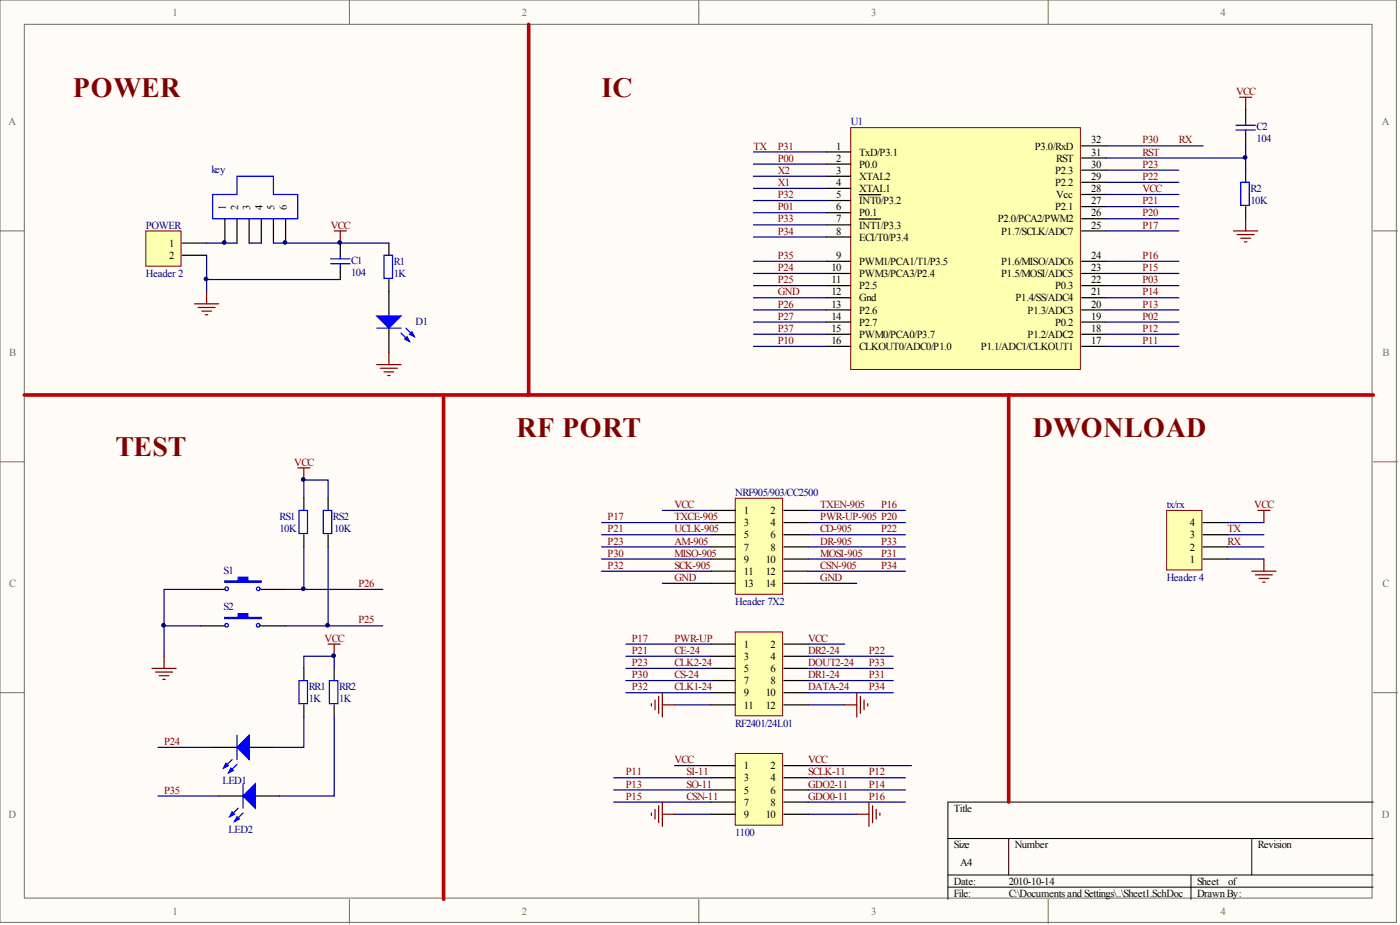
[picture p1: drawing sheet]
<svg xmlns="http://www.w3.org/2000/svg" width="292mm" height="193mm" viewBox="0 0 292 193" stroke-linecap="round" stroke-linejoin="round" font-family="sans-serif">
<g fill="#fffcf8" stroke="#716f64" stroke-width=".21">
<path d="M0 0h291.3v192.4h-291.3z"/>
<path d="M5.1 5.1h281.2v182.3h-281.2z"/>
</g>
<path d="M72.9 0v5.1M145.8 0v5.1M218.7 0v5.1M0 48.2h5.1M286.5 48.2h5.1M0 96.3h5.1M286.5 96.3h5.1M0 144.5h5.1M286.5 144.5h5.1M72.9 187.6v5.1M145.8 187.6v5.1M218.7 187.6v5.1" fill="none" stroke="#716f64" stroke-width=".21"/>
<path d="M197.8 174.9h88.7M210.5 174.9v7.6M261.2 174.9v7.6M286.5 167.3h-88.7v20.3M197.8 182.5h88.7M197.8 185.1h88.7M248.5 182.5v5.1" fill="none" stroke="#000" stroke-width=".21"/>
<path d="M30.4 48.2h7.4v7.3h-7.4z" fill="#ffffb0" stroke="#800000" stroke-width=".21"/>
<path d="M38 50.7h5.1M38 53.2h5.1" fill="none" stroke="#000" stroke-width=".25"/>
<path d="M43.1 53.2v7.7" fill="none" stroke="#000080" stroke-width=".25"/>
<path d="M69.7 48.2h2.6M71 48.2v2.5M40.6 63.4h5M41.3 64.1h3.6M42.1 64.9h2M42.9 65.7h.5M43.1 60.9v2.5" fill="none" stroke="#800000" stroke-width=".25"/>
<path d="M153.4 131.8h9.9v17.5h-9.9z" fill="#ffffb0" stroke="#800000" stroke-width=".21"/>
<path d="M148.3 134.4h5.1M148.3 136.9h5.1M148.3 139.4h5.1M163.5 134.4h5.1M163.5 136.9h5.1M163.5 139.4h5.1M148.3 142h5.1M148.3 144.5h5.1M148.3 147h5.1M163.5 142h5.1M163.5 144.5h5.1M163.5 147h5.1" fill="none" stroke="#000" stroke-width=".25"/>
<path d="M130.6 134.4h17.7M130.6 136.9h17.7M130.6 139.4h17.7M168.6 134.4h7.6M168.6 136.9h17.8M168.6 139.4h17.8M130.6 142h17.7M130.6 144.5h17.7M140.7 147h7.6M168.6 142h17.8M168.6 144.5h17.8M168.6 147h7.6" fill="none" stroke="#000080" stroke-width=".25"/>
<path d="M135.9 146.8v.5M136.7 146v2.1M137.4 145.3v3.5M138.2 147h2.5M138.2 144.5v5.1M176.2 147h2.6M178.8 144.5v5.1M179.5 145.3v3.5M180.3 146v2.1M181 146.8v.5" fill="none" stroke="#800000" stroke-width=".25"/>
<path d="M153.4 157.2h9.9v14.9h-9.9z" fill="#ffffb0" stroke="#800000" stroke-width=".21"/>
<path d="M148.3 159.7h5.1M163.5 159.7h5.1M148.3 162.3h5.1M148.3 164.8h5.1M148.3 167.3h5.1M148.3 169.9h5.1M163.5 162.3h5.1M163.5 164.8h5.1M163.5 167.3h5.1M163.5 169.9h5.1" fill="none" stroke="#000" stroke-width=".25"/>
<g fill="none" stroke="#000080" stroke-width=".25">
<path d="M125.5 109h22.8M125.5 111.6h22.8M125.5 114.1h22.8M125.5 116.6h22.8M125.5 119.2h22.8M138.2 106.5h10.1M168.6 109h20.3M168.6 111.6h20.3M168.6 114.1h20.3M168.6 116.6h20.3M168.6 119.2h20.3M168.6 106.5h20.3"/>
<path d="M138.2 121.7h10.1M168.6 121.7h10.2M140.7 159.7h7.6M168.6 159.7h21.6M128 162.3h20.3M128 164.8h20.3M128 167.3h20.3M140.7 169.9h7.6M168.6 162.3h20.3M168.6 164.8h20.3M168.6 167.3h20.3M168.6 169.9h10.2"/>
</g>
<path d="M135.9 169.6v.5M136.7 168.8v2.1M137.4 168.1v3.5M138.2 167.3v5.1M138.2 169.9h2.5M178.8 169.9h2.5M181.3 167.3v5.1M182.1 168.1v3.5M182.8 168.8v2.1M183.6 169.6v.5" fill="none" stroke="#800000" stroke-width=".25"/>
<path d="M153.4 103.9h9.9v20.1h-9.9z" fill="#ffffb0" stroke="#800000" stroke-width=".21"/>
<g fill="none" stroke="#000" stroke-width=".25">
<path d="M63.4 103.9v2.6M63.4 111.6v2.5M68.5 103.9v2.6M68.5 111.6v2.5M148.3 106.5h5.1M148.3 109h5.1M148.3 111.6h5.1M148.3 114.1h5.1M148.3 116.6h5.1M148.3 119.2h5.1M163.5 106.5h5.1M163.5 109h5.1"/>
<path d="M163.5 111.6h5.1M163.5 114.1h5.1M163.5 116.6h5.1M163.5 119.2h5.1M41.8 123h5.1M41.8 130.6h5.1M54.5 123h5.1M54.5 130.6h5.1M63.4 139.4v2.6M69.7 139.4v2.6M148.3 121.7h5.1M163.5 121.7h5.1"/>
<path d="M44.4 155.9h5M52 155.9h5.1M63.4 147v2.6M69.7 147v2.6M45.6 166.1h5.1M53.2 166.1h5.1"/>
</g>
<g fill="#00f" stroke="#00f" stroke-width=".25">
<path d="M49.4 155.9l2.6-2.5v5.1z"/>
<path d="M47.2 159.2l.5 .5-1 .5z"/>
<path d="M48.2 160.2l.5 .5-1 .5z"/>
<path d="M50.7 166.1l2.5-2.6v5.1z"/>
<path d="M48.4 169.4l.5 .5-1 .5z"/>
<path d="M49.4 170.4l.6 .5-1.1 .5z"/>
<path d="M46.9 121.2h2.8v-.8h2v.8h2.8v.2h-7.6z" fill-rule="evenodd"/>
<path d="M46.9 128.8h2.8v-.8h2v.8h2.8v.2h-7.6z" fill-rule="evenodd"/>
</g>
<g fill="none" stroke="#00f" stroke-width=".25">
<path d="M62.4 106.5h1.8v4.8h-1.8zM67.4 106.5h1.8v4.8h-1.8zM48.4 158.5l-1.7 1.7M49.4 159.5l-1.7 1.7M49.4 153.4v5.1M62.4 142h1.8v4.8h-1.8zM68.7 142h1.8v4.8h-1.8zM49.7 168.6l-1.8 1.8M50.7 169.6l-1.8 1.8M50.7 163.5v5.1"/>
<circle cx="47.3" cy="122.8" r=".38"/>
<circle cx="47.3" cy="130.4" r=".38"/>
<circle cx="53.9" cy="122.8" r=".38"/>
<circle cx="53.9" cy="130.4" r=".38"/>
</g>
<path d="M63.4 114.1v8.9h-3.8M63.4 103.9v-3.8h5.1v3.8M68.5 114.1v16.5M34.2 130.6v6.3M41.8 123h-7.6v7.6h7.6M59.6 130.6h20.3M63.4 139.4v-2.5h6.3v2.5M63.4 123h16.5M33 155.9h11.4M63.4 149.6v6.3h-6.3M69.7 149.6v16.5h-11.4M33 166.1h12.6" fill="none" stroke="#000080" stroke-width=".25"/>
<path d="M62.1 97.6h2.6M63.4 97.6v2.5M31.7 139.4h5.1M34.2 136.9v2.5M68.5 134.4h2.5M69.7 134.4v2.5M32.5 140.2h3.5M33.2 141h2M34 141.7h.5" fill="none" stroke="#800000" stroke-width=".25"/>
<path d="M177.5 26.6h47.9v50.5h-47.9z" fill="#ffffb0" stroke="#800000" stroke-width=".21"/>
<g fill="none" stroke="#000" stroke-width=".25">
<path d="M172.4 31.7h5.1M172.4 34.2h5.1M172.4 36.8h5.1M172.4 39.3h5.1M225.7 38h5M225.7 35.5h5M225.7 33h5M225.7 30.4h5M259.9 22.8v2.6M259.9 27.9v2.5M259.9 35.5v2.5M46.9 45.6v5.1"/>
<path d="M49.4 45.6v5.1M52 45.6v5.1M54.5 45.6v5.1M57.1 45.6v5.1M59.6 45.6v5.1M71 50.7v2.5M71 55.8v2.5M81.1 50.7v2.5M81.1 58.3v7.6M172.4 41.8h5.1M172.4 44.4h5.1M172.4 46.9h5.1"/>
<path d="M172.4 49.4h5.1M172.4 54.5h5.1M172.4 57h5.1M172.4 59.6h5.1M179.3 40.6h4.5M179.3 45.7h4.5M225.7 54.5h5M225.7 57h5M225.7 59.6h5M225.7 48.2h5M225.7 45.6h5M225.7 43.1h5"/>
<path d="M225.7 40.6h5M259.9 43.1v2.5M81.1 68.5v5M172.4 62.1h5.1M172.4 64.7h5.1M172.4 67.2h5.1M172.4 69.7h5.1M172.4 72.3h5.1M225.7 62.1h5M225.7 64.7h5M225.7 67.2h5M225.7 69.7h5"/>
<path d="M225.7 72.3h5"/>
</g>
<g fill="none" stroke="#000080" stroke-width=".25">
<path d="M157.2 31.7h15.2M157.2 34.2h15.2M157.2 39.3h15.2M157.2 36.8h15.2M230.7 30.4h20.3M230.7 35.5h15.3M230.7 38h15.3M259.9 30.4v2.6h-29.2M259.9 33v2.5M43.1 58.3h27.9M43.1 50.7h6.3M52 50.7h2.5"/>
<path d="M57.1 50.7h24M157.2 41.8h15.2M157.2 44.4h15.2M157.2 46.9h15.2M157.2 49.4h15.2M157.2 54.5h15.2M157.2 57h15.2M157.2 59.6h15.2M230.7 54.5h15.3M230.7 57h15.3M230.7 59.6h15.3M230.7 40.6h15.3"/>
<path d="M230.7 43.1h15.3M230.7 45.6h15.3M230.7 48.2h15.3M157.2 62.1h15.2M157.2 64.7h15.2M157.2 67.2h15.2M157.2 69.7h15.2M157.2 72.3h15.2M230.7 62.1h15.3M230.7 64.7h15.3M230.7 67.2h15.3M230.7 69.7h15.3"/>
<path d="M230.7 72.3h15.3M256.1 111.6h7.6M256.1 114.1h7.6M256.1 116.6h7.6"/>
</g>
<g fill="none" stroke="#800000" stroke-width=".25">
<path d="M258.6 20.3h2.6M259.9 20.3v2.5M257.4 48.2h5M258.1 48.9h3.6M258.9 49.7h2M259.6 50.5h.6M259.9 45.6v2.6M78.6 76.1h5.1M79.4 76.8h3.5M80.1 77.6h2.1M80.9 78.3h.5M81.1 73.5v2.6"/>
<path d="M261.2 119.2h5M261.9 119.9h3.6M263.7 116.6v2.6M262.7 120.7h2M263.4 121.4h.6"/>
</g>
<g fill="none" stroke="#00f" stroke-width=".25">
<path d="M257.9 26.1h4M257.9 27.1h4M258.9 38h1.8v4.9h-1.8zM259.9 25.4v.7M259.9 27.1v.8M44.4 40.6h5v-3.8h7.7v3.8h5v5h-17.7zM69 54h4M69 55h4M71 53.2v.8M71 55v.8M80.1 53.2h1.8v4.9h-1.8zM78.6 68.5h5.1"/>
<path d="M83.7 69.5l1.7 1.7M84.7 68.5l1.8 1.7"/>
</g>
<g fill="#00f" stroke="#00f" stroke-width=".25">
<path d="M78.6 65.9h5.1l-2.6 2.6z"/>
<path d="M84.4 70.7l.5-.5 .5 1z"/>
<path d="M85.4 69.7l.6-.5 .5 1z"/>
</g>
<path d="M110.3 5.1v77.3h176.2M5.1 82.4h105.2M92.5 82.4v105.2M210.5 82.4v84.9" fill="none" stroke="#bf0000" stroke-width=".76"/>
<path d="M243.4 106.5h7.4v12.4h-7.4z" fill="#ffffb0" stroke="#800000" stroke-width=".21"/>
<path d="M251 116.6h5.1M251 114.1h5.1M251 111.6h5.1M251 109h5.1" fill="none" stroke="#000" stroke-width=".25"/>
<path d="M256.1 109h7.6" fill="none" stroke="#000080" stroke-width=".25"/>
<path d="M262.4 106.5h2.6M263.7 106.5v2.5" fill="none" stroke="#800000" stroke-width=".25"/>
<g fill="#000080" stroke="#000080" stroke-width=".21">
<circle cx="34.1" cy="130.4" r=".38"/>
<circle cx="43" cy="58.2" r=".38"/>
<circle cx="46.8" cy="50.6" r=".38"/>
<circle cx="59.5" cy="50.6" r=".38"/>
<circle cx="63.3" cy="122.8" r=".38"/>
<circle cx="63.3" cy="100" r=".38"/>
<circle cx="68.3" cy="130.4" r=".38"/>
<circle cx="69.6" cy="136.8" r=".38"/>
<circle cx="70.9" cy="50.6" r=".38"/>
<circle cx="259.8" cy="32.8" r=".38"/>
</g>
<g font-size="5.8" fill="#800000">
<text x="15.2" y="20.3">POWER</text>
<text x="125.5" y="20.3">IC</text>
<text x="24.1" y="95">TEST</text>
<text x="107.8" y="91.2">RF PORT</text>
<text x="215.5" y="91.2">DWONLOAD</text>
</g>
<g font-size="2.2" fill="#716f64">
<text x="36" y="3.3">1</text>
<text x="108.9" y="3.3">2</text>
<text x="181.8" y="3.3">3</text>
<text x="254.7" y="3.3">4</text>
<text x="1.8" y="26.1">A</text>
<text x="288.3" y="26.1">A</text>
<text x="1.9" y="74.2">B</text>
<text x="288.4" y="74.2">B</text>
<text x="1.9" y="122.4">C</text>
<text x="288.4" y="122.4">C</text>
<text x="1.8" y="170.6">D</text>
<text x="288.3" y="170.6">D</text>
<text x="36" y="190.9">1</text>
<text x="108.9" y="190.9">2</text>
<text x="181.8" y="190.9">3</text>
<text x="254.7" y="190.9">4</text>
</g>
<g font-size="2.2" fill="#800000">
<text x="257.9" y="19.8">VCC</text>
<text x="238.3" y="29.9">P30</text>
<text x="246" y="29.9">RX</text>
<text x="157.2" y="31.2">TX</text>
<text x="162.3" y="31.2">P31</text>
<text x="162.3" y="33.7">P00</text>
<text x="238.3" y="35">P23</text>
<text x="238.3" y="32.5">RST</text>
<text x="162.3" y="38.8">X1</text>
<text x="162.3" y="36.3">X2</text>
<text x="162.3" y="41.3">P32</text>
<text x="238.3" y="37.5">P22</text>
<text x="238.3" y="40.1">VCC</text>
<text x="69" y="47.7">VCC</text>
<text x="162.3" y="46.4">P33</text>
<text x="162.3" y="43.9">P01</text>
<text x="238.3" y="47.7">P17</text>
<text x="238.3" y="45.1">P20</text>
<text x="238.3" y="42.6">P21</text>
<text x="162.3" y="48.9">P34</text>
<text x="162.3" y="54">P35</text>
<text x="162.3" y="56.6">P24</text>
<text x="162.3" y="59.1">P25</text>
<text x="238.3" y="56.6">P15</text>
<text x="238.3" y="54">P16</text>
<text x="238.3" y="59.1">P03</text>
<text x="162.3" y="64.2">P26</text>
<text x="162.3" y="61.6">GND</text>
<text x="238.3" y="64.2">P13</text>
<text x="238.3" y="61.6">P14</text>
<text x="162.3" y="69.2">P37</text>
<text x="162.3" y="66.7">P27</text>
<text x="162.3" y="71.8">P10</text>
<text x="238.3" y="71.8">P11</text>
<text x="238.3" y="69.2">P12</text>
<text x="238.3" y="66.7">P02</text>
<text x="61.4" y="97.1">VCC</text>
<text x="140.7" y="106">VCC</text>
<text x="171.2" y="106">TXEN-905</text>
<text x="183.8" y="106">P16</text>
<text x="261.7" y="106">VCC</text>
<text x="126.8" y="113.6">P23</text>
<text x="126.8" y="111.1">P21</text>
<text x="126.8" y="108.5">P17</text>
<text x="140.7" y="108.5">TXCE-905</text>
<text x="140.7" y="111.1">UCLK-905</text>
<text x="140.7" y="113.6">AM-905</text>
<text x="171.2" y="108.5">PWR-UP-905 P20</text>
<text x="171.2" y="111.1">CD-905</text>
<text x="171.2" y="113.6">DR-905</text>
<text x="183.8" y="113.6">P33</text>
<text x="183.8" y="111.1">P22</text>
<text x="256.1" y="111.1">TX</text>
<text x="256.1" y="113.6">RX</text>
<text x="126.8" y="118.7">P32</text>
<text x="126.8" y="116.1">P30</text>
<text x="140.7" y="116.1">MISO-905</text>
<text x="140.7" y="118.7">SCK-905</text>
<text x="171.2" y="116.1">MOSI-905</text>
<text x="171.2" y="118.7">CSN-905</text>
<text x="183.8" y="118.7">P34</text>
<text x="183.8" y="116.1">P31</text>
<text x="74.8" y="122.5">P26</text>
<text x="140.7" y="121.2">GND</text>
<text x="171.2" y="121.2">GND</text>
<text x="74.8" y="130.1">P25</text>
<text x="67.7" y="133.9">VCC</text>
<text x="131.9" y="136.4">P21</text>
<text x="131.9" y="133.9">P17</text>
<text x="140.7" y="133.9">PWR-UP</text>
<text x="140.7" y="136.4">CE-24</text>
<text x="168.6" y="136.4">DR2-24</text>
<text x="168.6" y="133.9">VCC</text>
<text x="181.3" y="136.4">P22</text>
<text x="131.9" y="141.5">P30</text>
<text x="131.9" y="138.9">P23</text>
<text x="140.7" y="138.9">CLK2-24</text>
<text x="140.7" y="141.5">CS-24</text>
<text x="168.6" y="141.5">DR1-24</text>
<text x="168.6" y="138.9">DOUT2-24</text>
<text x="181.3" y="138.9">P33</text>
<text x="181.3" y="141.5">P31</text>
<text x="131.9" y="144">P32</text>
<text x="140.7" y="144">CLK1-24</text>
<text x="168.6" y="144">DATA-24</text>
<text x="181.3" y="144">P34</text>
<text x="34.2" y="155.4">P24</text>
<text x="130.6" y="161.8">P11</text>
<text x="140.7" y="159.2">VCC</text>
<text x="143.3" y="161.8">SI-11</text>
<text x="168.6" y="159.2">VCC</text>
<text x="168.6" y="161.8">SCLK-11</text>
<text x="181.3" y="161.8">P12</text>
<text x="34.2" y="165.6">P35</text>
<text x="130.6" y="164.3">P13</text>
<text x="130.6" y="166.8">P15</text>
<text x="143.3" y="164.3">SO-11</text>
<text x="143.3" y="166.8">CSN-11</text>
<text x="168.6" y="164.3">GDO2-11</text>
<text x="168.6" y="166.8">GDO0-11</text>
<text x="181.3" y="164.3">P14</text>
<text x="181.3" y="166.8">P16</text>
</g>
<g font-size="2.2" fill="#000080">
<text x="177.5" y="26.1">U1</text>
<text x="262.2" y="27.1">C2</text>
<text x="262.2" y="29.7">104</text>
<text x="44.1" y="36">key</text>
<text x="260.9" y="40.1">R2</text>
<text x="30.4" y="47.7">POWER</text>
<text x="260.9" y="42.6">10K</text>
<text x="30.4" y="57.8">Header 2</text>
<text x="73.3" y="55">C1</text>
<text x="73.3" y="57.6">104</text>
<text x="82.2" y="55.3">R1</text>
<text x="82.2" y="57.8">1K</text>
<text x="86.7" y="67.7">D1</text>
<text x="153.4" y="103.5">NRF905/903/CC2500</text>
<text x="243.4" y="106">tx/rx</text>
<text x="58.3" y="108.5">RS1</text>
<text x="58.3" y="111.1">10K</text>
<text x="69.5" y="108.5">RS2</text>
<text x="69.7" y="111.1">10K</text>
<text x="46.7" y="119.7">S1</text>
<text x="243.4" y="121.2">Header 4</text>
<text x="46.7" y="127.3">S2</text>
<text x="153.4" y="126.3">Header 7X2</text>
<text x="64.4" y="144">RR1</text>
<text x="64.4" y="146.5">1K</text>
<text x="70.7" y="144">RR2</text>
<text x="70.7" y="146.5">1K</text>
<text x="153.4" y="151.6">RF2401/24L01</text>
<text x="46.4" y="163.5">LED1</text>
<text x="47.7" y="173.7">LED2</text>
<text x="153.4" y="174.4">1100</text>
</g>
<g font-size="2.2">
<text x="227.7" y="29.9">32</text>
<text x="174.5" y="31.2">1</text>
<text x="174.5" y="33.7">2</text>
<text x="179.3" y="32.5">TxD/P3.1</text>
<text x="179.3" y="35">P0.0</text>
<text x="215.9" y="31.2">P3.0/RxD</text>
<text x="220.4" y="33.7">RST</text>
<text x="227.7" y="35">30</text>
<text x="227.7" y="32.5">31</text>
<text x="174.5" y="36.3">3</text>
<text x="174.5" y="38.8">4</text>
<text x="174.5" y="41.3">5</text>
<text x="179.3" y="37.5">XTAL2</text>
<text x="179.3" y="40.1">XTAL1</text>
<text x="220.1" y="38.8">P2.2</text>
<text x="220.1" y="36.3">P2.3</text>
<text x="220.4" y="41.3">Vcc</text>
<text x="227.7" y="40.1">28</text>
<text x="227.7" y="37.5">29</text>
<text x="47.1" y="43.9" transform="rotate(-90 47.1 43.9)">1</text>
<text x="49.7" y="43.9" transform="rotate(-90 49.7 43.9)">2</text>
<text x="52.2" y="43.9" transform="rotate(-90 52.2 43.9)">3</text>
<text x="54.8" y="43.9" transform="rotate(-90 54.8 43.9)">4</text>
<text x="57.3" y="43.9" transform="rotate(-90 57.3 43.9)">5</text>
<text x="59.8" y="43.9" transform="rotate(-90 59.8 43.9)">6</text>
<text x="174.5" y="43.9">6</text>
<text x="174.5" y="46.4">7</text>
<text x="179.3" y="42.6">INT0/P3.2</text>
<text x="179.3" y="45.1">P0.1</text>
<text x="179.3" y="47.7">INT1/P3.3</text>
<text x="208.2" y="46.4">P2.0/PCA2/PWM2</text>
<text x="220.1" y="43.9">P2.1</text>
<text x="227.7" y="47.7">25</text>
<text x="227.7" y="45.1">26</text>
<text x="227.7" y="42.6">27</text>
<text x="35.3" y="51.5">1</text>
<text x="174.5" y="48.9">8</text>
<text x="179.3" y="50.2">ECI/T0/P3.4</text>
<text x="208.9" y="48.9">P1.7/SCLK/ADC7</text>
<text x="35.3" y="54">2</text>
<text x="173.5" y="56.6">10</text>
<text x="173.5" y="59.1">11</text>
<text x="174.5" y="54">9</text>
<text x="179.3" y="55.3">PWM1/PCA1/T1/P3.5</text>
<text x="179.3" y="57.8">PWM3/PCA3/P2.4</text>
<text x="208.9" y="57.8">P1.5/MOSI/ADC5</text>
<text x="208.9" y="55.3">P1.6/MISO/ADC6</text>
<text x="227.7" y="59.1">22</text>
<text x="227.7" y="56.6">23</text>
<text x="227.7" y="54">24</text>
<text x="173.5" y="61.6">12</text>
<text x="173.5" y="64.2">13</text>
<text x="179.3" y="60.4">P2.5</text>
<text x="179.3" y="62.9">Gnd</text>
<text x="179.3" y="65.4">P2.6</text>
<text x="211.9" y="62.9">P1.4/SS/ADC4</text>
<text x="214.4" y="65.4">P1.3/ADC3</text>
<text x="220.1" y="60.4">P0.3</text>
<text x="227.7" y="64.2">20</text>
<text x="227.7" y="61.6">21</text>
<text x="173.5" y="66.7">14</text>
<text x="173.5" y="69.2">15</text>
<text x="173.5" y="71.8">16</text>
<text x="179.3" y="68">P2.7</text>
<text x="179.3" y="70.5">PWM0/PCA0/P3.7</text>
<text x="214.4" y="70.5">P1.2/ADC2</text>
<text x="220.1" y="68">P0.2</text>
<text x="227.7" y="71.8">17</text>
<text x="227.7" y="69.2">18</text>
<text x="227.7" y="66.7">19</text>
<text x="179.3" y="73">CLKOUT0/ADC0/P1.0</text>
<text x="204.7" y="73">P1.1/ADC1/CLKOUT1</text>
<text x="155.2" y="107.3">1</text>
<text x="160.8" y="107.3">2</text>
<text x="155.2" y="109.8">3</text>
<text x="155.2" y="112.3">5</text>
<text x="160.8" y="109.8">4</text>
<text x="160.8" y="112.3">6</text>
<text x="248.3" y="112.3">3</text>
<text x="248.3" y="109.8">4</text>
<text x="155.2" y="114.9">7</text>
<text x="155.2" y="117.4">9</text>
<text x="155.2" y="119.9">11</text>
<text x="159.8" y="117.4">10</text>
<text x="159.8" y="119.9">12</text>
<text x="160.8" y="114.9">8</text>
<text x="248.3" y="117.4">1</text>
<text x="248.3" y="114.9">2</text>
<text x="155.2" y="122.5">13</text>
<text x="159.8" y="122.5">14</text>
<text x="155.2" y="135.1">1</text>
<text x="155.2" y="137.7">3</text>
<text x="160.8" y="135.1">2</text>
<text x="160.8" y="137.7">4</text>
<text x="155.2" y="140.2">5</text>
<text x="155.2" y="142.7">7</text>
<text x="160.8" y="140.2">6</text>
<text x="160.8" y="142.7">8</text>
<text x="155.2" y="145.3">9</text>
<text x="155.2" y="147.8">11</text>
<text x="159.8" y="145.3">10</text>
<text x="159.8" y="147.8">12</text>
<text x="155.2" y="160.5">1</text>
<text x="160.8" y="160.5">2</text>
<text x="155.2" y="163">3</text>
<text x="155.2" y="165.6">5</text>
<text x="160.8" y="163">4</text>
<text x="160.8" y="165.6">6</text>
<text x="155.2" y="168.1">7</text>
<text x="155.2" y="170.6">9</text>
<text x="159.8" y="170.6">10</text>
<text x="160.8" y="168.1">8</text>
<text x="199" y="169.3">Title</text>
<text x="199" y="176.9">Size</text>
<text x="211.7" y="176.9">Number</text>
<text x="262.4" y="176.9">Revision</text>
<text x="199" y="184.5">Date:</text>
<text x="200.3" y="180.7">A4</text>
<text x="210.5" y="184.5">2010-10-14</text>
<text x="249.8" y="184.5">Sheet</text>
<text x="256.2" y="184.5">of</text>
<text x="199" y="187.1">File:</text>
<text x="210.5" y="187.1">C:\DocumentsandSettings\..\Sheet1.SchDoc</text>
<text x="249.8" y="187.1">Drawn By:</text>
</g>
</svg>
